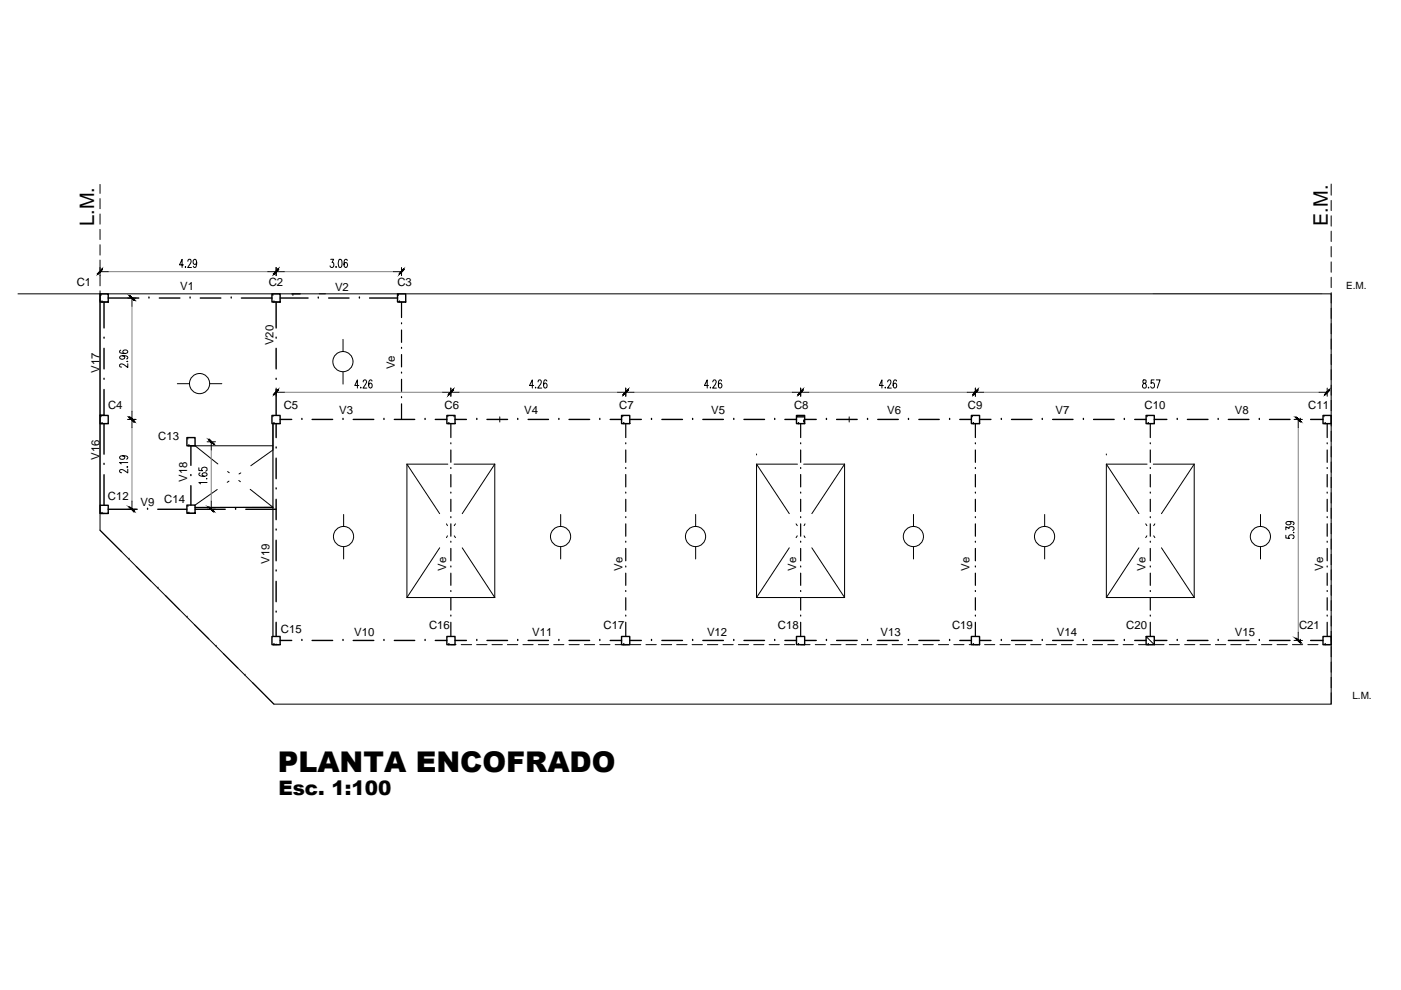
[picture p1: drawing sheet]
<svg xmlns="http://www.w3.org/2000/svg" width="297mm" height="210mm" viewBox="0 0 297 210" stroke-linecap="round" stroke-linejoin="round" font-family="sans-serif">
<!-- layer: 0 -->
<g fill="none" stroke="#000" stroke-width=".21">
<path d="M21.2 39.1v1.9M282.2 39v2.4M21.2 42.1v2.2M21.2 45.4v2.1M21.2 48.6v2.2M21.2 51.9v2.2M21.2 55.1v5.5M21.2 57.6h1.7M56.8 57.6h3.5M58.5 56.7v1.7M83.4 57.6h1.7M85.1 56.7v1.7"/>
<path d="M282.2 42.5v2.1M282.2 45.7v2.2M282.2 49v2.2M282.2 52.3v2.2M282.2 55.5v2.2M282.2 58.8v2.2M3.8 62.3h17.4M21.2 62.3h261v87h-224.1l-36.9-36.9zM21.2 61.7v1.9M27.1 63.2h1.7M28 63.2v1.7M282.2 62v2.2"/>
<path d="M282.2 65.3v2.2M282.2 68.6v2.2M282.2 71.9v2.1M282.2 75.1v2.2M282.2 78.4v2.1M27.1 88.9h1.7M28 87.2v3.5M43.9 93.7h1.8M44.8 93.7v1.7M58.5 82.3v1.7M58.5 83.2h1.8M93.9 83.2h3.4"/>
<path d="M95.6 82.3v1.7M130.9 83.2h3.5M132.7 82.3v1.7M160.4 96.5h.1M168 83.2h3.5M169.1 88.4h1.3M169.8 82.3v1.7M205.1 83.2h3.4M206.8 82.3v1.7M234.6 96.5h.1M274.4 88.9h1.7M275.3 88.9v1.8"/>
<path d="M279.7 83.2h1.7M281.4 82.3v1.7M282.2 81.6v2.2M282.2 84.9v2.2M282.2 88.2v2.1M282.2 91.4v2.2M282.2 94.7v2.2M282.2 97.9v2.2M21.2 112.4l4.6 4.6M22.1 108.8v.1M27.1 108h1.7M27.3 118.6h.1"/>
<path d="M28 106.2v1.8M43.9 108h1.8M44.8 106.2v1.8M282.2 101.2v2.2M282.2 104.5v2.2M282.2 107.7v2.2M282.2 111v2.2M282.2 114.3v2.1M282.2 117.5v2.2M28.9 120.1l3.1 3.1M33.5 124.7h.1M35.1 126.2l3 3.1"/>
<path d="M39.7 130.8h.1M41.2 132.4l3.1 3.1M45.8 137h.1M47.3 138.5l3.1 3.1M58.5 136.6v.1M95 126.7h1.3M95 136.7h1.7M97.8 136.7h2.2M101 136.7h2.3M104.3 136.7h2.2M107.6 136.7h2.2M110.9 136.7h2.1"/>
<path d="M114.1 136.7h2.2M117.4 136.7h2.1M120.7 136.7h2.1M123.9 136.7h2.2M127.2 136.7h2.1M130.4 136.7h2.2M133.7 136.7h2.1M136.9 136.7h2.2M140.2 136.7h2.2M143.5 136.7h2.2M146.7 136.7h2.2M150 136.7h2.2"/>
<path d="M153.3 136.7h2.1M156.5 136.7h2.2M159.8 136.7h2.2M163.1 136.7h2.1M166.3 136.7h2.2M169.1 126.7h1.3M169.6 136.7h2.1M172.8 136.7h2.2M176.1 136.7h2.2M179.4 136.7h2.2M182.6 136.7h2.2M185.9 136.7h2.2"/>
<path d="M189.1 136.7h2.2M192.4 136.7h2.2M195.7 136.7h2.2M199 136.7h2.1M202.2 136.7h2.2M205.5 136.7h2.1M208.7 136.7h2.2M212 136.7h2.2M215.3 136.7h2.2M218.5 136.7h2.2M221.8 136.7h2.2M225 136.7h2.2"/>
<path d="M228.3 136.7h2.2M231.6 136.7h2.2M234.9 136.7h2.1M238.1 136.7h2.2M241.4 136.7h2.1M243.2 126.7h1.3M244.6 136.7h2.2M247.9 136.7h2.2M251.2 136.7h2.1M254.4 136.7h2.2M257.7 136.7h2.2M260.9 136.7h2.2"/>
<path d="M264.2 136.7h2.2M267.5 136.7h2.2M270.8 136.7h2.1M274 136.7h2.2M274.4 135.8h1.7M275.3 134.1v1.7M277.3 136.7h2.1M280.5 136.7h1.7M282.2 120.8v2.2M282.2 124.1v2.1M282.2 127.3v2.2M282.2 130.6v2.1"/>
<path d="M282.2 133.8v2.2M282.2 137.1v2.2M51.9 143.2h.1M53.5 144.7l4.6 4.6M282.2 140.4v2.1M282.2 143.6v2.2M282.2 146.9v2.4"/>
</g>
<!-- layer: VISTA-08 -->
<path d="M244.5 62.3h35.8" fill="none" stroke="#989898" stroke-width=".21"/>
<!-- layer: A-Muro -->
<path d="M57.9 89.8v45.1M170.4 89.1v.4M21.4 108.9h.7M57.9 107.6h-16.5M57.9 136.7h.6" fill="none" stroke="#000" stroke-width=".25"/>
<!-- layer: 050-MUROS -->
<g fill="none" stroke="#000" stroke-width=".21">
<path d="M21.4 62.6h.1M21.4 64h1.3M57.9 62.6h.1M57.9 64h1.3M62.1 62.6h.1M67.7 62.3h1.3M72.7 72v2.5M72.7 78.9v2.5M84.5 62.6h.1M84.5 64h1.3M21.4 88.4h.1M21.4 89.8h1.3"/>
<path d="M22.1 88h-.9v20.9M37.6 81.4h2.6M39.8 93.1h.1M39.8 94.5h18.1M41.4 94.5l4.8 3.9M44.5 81.4h2.5M48.3 100l.3 .2M57.9 88.4h.1M59.2 89.8h-1.3v5.6l-4.7 3.3M95 88.4h.1M95 89.8h1.3M96.3 88.4h.1"/>
<path d="M106 88.4v1.1M132 88.4h.1M132 89.8h1.3M169.1 88.4h.1M169.1 89.8h1.3M180 88.4v1.1M206.2 88.4h.1M206.2 89.8h1.3M243.2 88.4h.1M243.2 89.8h1.3M280.7 88.4h.1M280.7 89.8h1.3"/>
<path d="M21.4 108.9h1.3M39.8 107.4h.1M39.8 108.8h1.3M41.4 107.6h16.5M46.1 103.8l-4.7 3.3M48.6 102l-.4 .3M50.6 101.9l.4 .2M51.1 100.3l-.4 .2M53 103.7l4.9 3.9M72.9 109.1v2.5M72.9 115.9v2.6M93.2 108.9l-6.9-10.5v28.3l6.9-10.6"/>
<path d="M94.7 111.1l.2 .3M94.9 113.6l-.2 .4M96.3 113.6l.3 .4M96.6 111.1l-.3 .3M98 108.9l6.9-10.5v28.3l-6.9-10.6M118.9 109.1v2.5M118.9 115.9v2.6M147.5 109.1v2.5M147.5 115.9v2.6M167.3 108.9l-6.9-10.5v28.3l6.9-10.6M168.8 111.1l.2 .3M169 113.6l-.2 .4"/>
<path d="M170.5 113.6l.2 .4M170.7 111.1l-.2 .3M172.1 108.9l7-10.5v28.3l-7-10.6M193.7 109.1v2.5M193.7 115.9v2.6M221.5 109.1v2.5M221.5 115.9v2.6M241.5 108.9l-6.9-10.5v28.3l6.9-10.6M242.9 111.1l.3 .3M243.2 113.6l-.3 .4M244.6 113.6l.3 .4M244.9 111.1l-.3 .3"/>
<path d="M246.3 108.9l6.9-10.5v28.3l-6.9-10.6M267.3 109.1v2.5M267.3 115.9v2.6M57.9 136.7h1.3M132 136.7h1.3M243 134.9l1.7 1.8M243.2 136.7h1.3"/>
<circle cx="72.7" cy="76.7" r="2.14"/>
<circle cx="42.3" cy="81.3" r="2.14"/>
<circle cx="72.8" cy="113.8" r="2.14"/>
<circle cx="118.9" cy="113.8" r="2.14"/>
<circle cx="147.5" cy="113.8" r="2.14"/>
<circle cx="193.7" cy="113.8" r="2.14"/>
<circle cx="221.5" cy="113.8" r="2.14"/>
<circle cx="267.2" cy="113.8" r="2.14"/>
</g>
<!-- layer: A-Muro -->
<path d="M22.1 108.9h.6M58.5 136.7h.7M95.6 136.7h.7M132.7 136.7h.6M169.8 136.7h.6M206.8 136.7h.7" fill="none" stroke="#000" stroke-width=".21"/>
<!-- layer: ESTRUCTURA -->
<g fill="none" stroke="#000" stroke-width=".3">
<path d="M21.2 62.3h1.7v1.7h-1.7zM21.6 64h.1M57.7 62.3h1.7v1.7h-1.7zM58.1 64h.1M61.9 62.3h1.7M84.3 62.3h1.7v1.7h-1.7zM84.7 64h.1M21.2 88.1h1.7v1.7h-1.7zM21.6 89.8h.1M39.6 92.8h1.8v1.7h-1.8zM40 94.5h.1M57.7 88.1h1.7v1.7h-1.7z"/>
<path d="M58.1 89.8h.1M94.7 88.1h1.8v1.7h-1.8zM95.2 89.8h.1M131.8 88.1h1.7v1.7h-1.7zM132.2 89.8h.1M168.9 88.1h1.7v1.7h-1.7zM169.3 89.8h.1M206 88.1h1.7v1.7h-1.7zM206.4 89.8h.1M243 88.1h1.7v1.7h-1.7zM243.5 89.8h.1M280.5 88.1h1.7v1.7h-1.7z"/>
<path d="M281 89.8h.1M21.2 107.1h1.7v1.8h-1.7zM21.6 108.9h.1M39.6 107.1h1.8v1.7h-1.8zM40 108.8h.1M57.7 134.9h1.7v1.8h-1.7zM58.1 136.7h.1M94.7 134.9h1.8v1.8h-1.8zM95.2 136.7h.1M131.8 134.9h1.7v1.8h-1.7zM132.2 136.7h.1M168.9 134.9h1.7v1.8h-1.7z"/>
<path d="M169.3 136.7h.1M206 134.9h1.7v1.8h-1.7zM206.4 136.7h.1M243 134.9h1.7v1.8h-1.7zM243.5 136.7h.1M280.5 134.9h1.7v1.8h-1.7zM281 136.7h.1"/>
</g>
<!-- layer: 00-VENTANAS MARCOS -->
<g fill="none" stroke="#000" stroke-width=".21">
<path d="M21.2 63.6v24.4M86.3 98.4h8.7M96.3 98.4h8.6M160.4 98.4h8.7M170.4 98.4h8.7M234.6 98.4h8.6M244.5 98.4h8.7M86.3 126.7h8.7M96.3 126.7h8.6M160.4 126.7h8.7M170.4 126.7h8.7M234.6 126.7h8.6"/>
<path d="M244.5 126.7h8.7"/>
</g>
<!-- layer: 050-MUROS -->
<g fill="none" stroke="#000" stroke-width=".3">
<path d="M22.1 71.7h.1M22.1 64v5.5M22.1 73.9v4.3M22.9 63.2h6.5M31.6 63.2h.1M33.8 63.2h4.3M40.3 63.2h.1M42.5 63.2h4.3M49 63.2h.1M51.2 63.2h6.5M58.5 71.7h.1M58.5 64v5.5"/>
<path d="M58.5 73.9v4.3M59.4 63.2h5.9M67.5 63.2h.1M69.7 63.2h4.3M76.2 63.2h.1M78.4 63.2h5.9M22.1 80.4h.1M22.1 98.5h.1M22.1 82.6v5.5M22.1 89.8v6.5M40.5 94.5v4.2M58.5 95h.1"/>
<path d="M58.5 80.4h.1M58.5 82.6v5.5M58.5 89.8v3M58.5 97.1v4.4M59.4 88.9h2.4M64 88.9h.1M66.2 88.9h4.3M72.7 88.9h.1M74.9 88.9h4.3M81.4 88.9h.1M83.6 88.9h4.3M90.1 88.9h.1"/>
<path d="M92.3 88.9h2.4M96.5 88.9h2.4M101.1 88.9h.1M103.3 88.9h4.3M109.8 88.9h.1M112 88.9h4.3M118.5 88.9h.1M120.7 88.9h4.3M127.2 88.9h.1M129.4 88.9h2.4M133.5 88.9h2.5M138.1 88.9h.1"/>
<path d="M140.3 88.9h4.4M146.9 88.9h.1M149 88.9h4.4M155.6 88.9h.1M157.7 88.9h4.4M164.3 88.9h.1M166.4 88.9h2.5M170.6 88.9h2.5M175.2 88.9h.1M177.4 88.9h4.3M183.9 88.9h.1M186.1 88.9h4.4"/>
<path d="M192.6 88.9h.1M194.8 88.9h4.3M201.3 88.9h.1M203.5 88.9h2.5M207.7 88.9h2.4M212.3 88.9h.1M214.5 88.9h4.3M221 88.9h.1M223.2 88.9h4.3M229.7 88.9h.1M231.9 88.9h4.3M238.4 88.9h.1"/>
<path d="M240.6 88.9h2.4M244.7 88.9h2.7M249.6 88.9h.1M251.8 88.9h4.3M258.3 88.9h.1M260.4 88.9h4.4M267 88.9h.1M269.2 88.9h4.3M275.7 88.9h.1M277.9 88.9h2.6M22.1 100.7v6.4M22.9 108h6.2"/>
<path d="M31.3 108h.1M33.4 108h6.2M40.5 100.8h.1M40.5 103v4.1M41.4 108h6.4M50 108h.1M52.1 108h6.4M58.5 112.4h.1M58.5 103.7h.1M58.5 105.9v4.3M58.5 114.5v4.4M58.5 129.8h.1"/>
<path d="M58.5 121.1h.1M58.5 123.3v4.3M58.5 131.9v3M59.4 135.8h2.4M64 135.8h.1M66.2 135.8h4.3M72.7 135.8h.1M74.9 135.8h4.3M81.4 135.8h.1M83.6 135.8h4.3M90.1 135.8h.1M92.3 135.8h2.4"/>
<path d="M96.5 135.8h2.4M101.1 135.8h.1M103.3 135.8h4.3M109.8 135.8h.1M112 135.8h4.3M118.5 135.8h.1M120.7 135.8h4.3M127.2 135.8h.1M129.4 135.8h2.4M133.5 135.8h2.5M138.1 135.8h.1M140.3 135.8h4.4"/>
<path d="M146.9 135.8h.1M149 135.8h4.4M155.6 135.8h.1M157.7 135.8h4.4M164.3 135.8h.1M166.4 135.8h2.5M170.6 135.8h2.5M175.2 135.8h.1M177.4 135.8h4.3M183.9 135.8h.1M186.1 135.8h4.4M192.6 135.8h.1"/>
<path d="M194.8 135.8h4.3M201.3 135.8h.1M203.5 135.8h2.5M207.7 135.8h2.4M212.3 135.8h.1M214.5 135.8h4.3M221 135.8h.1M223.2 135.8h4.3M229.7 135.8h.1M231.9 135.8h4.3M238.4 135.8h.1M240.6 135.8h2.4"/>
<path d="M244.7 135.8h2.7M249.6 135.8h.1M251.8 135.8h4.3M258.3 135.8h.1M260.4 135.8h4.4M267 135.8h.1M269.2 135.8h4.3M275.7 135.8h.1M277.9 135.8h2.6"/>
</g>
<g fill="none" stroke="#000" stroke-width=".25">
<path d="M85.1 68.7h.1M85.1 73.9h.1M85.1 79.1h.1M85.1 64v3.3M85.1 70v2.6M85.1 75.2v2.6M85.1 84.3h.1M85.1 80.4v2.6M85.1 85.6v3.3M95.6 94.1h.1M95.6 99.3h.1M95.6 89.8v3"/>
<path d="M95.6 95.4v2.6M132.7 94.1h.1M132.7 99.3h.1M132.7 89.8v3M132.7 95.4v2.6M169.8 94.1h.1M169.8 99.3h.1M169.8 89.8v3M169.8 95.4v2.6M206.8 94.1h.1M206.8 99.3h.1M206.8 89.8v3"/>
<path d="M206.8 95.4v2.6M243.9 94.1h.1M243.9 99.3h.1M243.9 89.8v3M243.9 95.4v2.6M281.4 94.1h.1M281.4 99.3h.1M281.4 89.8v3M281.4 95.4v2.6M95.6 104.5h.1M95.6 109.8h.1M95.6 115h.1"/>
<path d="M95.6 100.6v2.6M95.6 105.9v2.5M95.6 111.1v2.6M95.6 116.3v2.6M132.7 104.5h.1M132.7 109.8h.1M132.7 115h.1M132.7 100.6v2.6M132.7 105.9v2.5M132.7 111.1v2.6M132.7 116.3v2.6M169.8 104.5h.1"/>
<path d="M169.8 109.8h.1M169.8 115h.1M169.8 100.6v2.6M169.8 105.9v2.5M169.8 111.1v2.6M169.8 116.3v2.6M206.8 104.5h.1M206.8 109.8h.1M206.8 115h.1M206.8 100.6v2.6M206.8 105.9v2.5M206.8 111.1v2.6"/>
<path d="M206.8 116.3v2.6M243.9 104.5h.1M243.9 109.8h.1M243.9 115h.1M243.9 100.6v2.6M243.9 105.9v2.5M243.9 111.1v2.6M243.9 116.3v2.6M281.4 104.5h.1M281.4 109.8h.1M281.4 115h.1M281.4 100.6v2.6"/>
<path d="M281.4 105.9v2.5M281.4 111.1v2.6M281.4 116.3v2.6M95.6 120.2h.1M95.6 125.4h.1M95.6 130.6h.1M95.6 121.5v2.6M95.6 126.7v2.7M95.6 131.9v3M132.7 120.2h.1M132.7 125.4h.1M132.7 130.6h.1"/>
<path d="M132.7 121.5v2.6M132.7 126.7v2.7M132.7 131.9v3M169.8 120.2h.1M169.8 125.4h.1M169.8 130.6h.1M169.8 121.5v2.6M169.8 126.7v2.7M169.8 131.9v3M206.8 120.2h.1M206.8 125.4h.1M206.8 130.6h.1"/>
<path d="M206.8 121.5v2.6M206.8 126.7v2.7M206.8 131.9v3M243.9 120.2h.1M243.9 125.4h.1M243.9 130.6h.1M243.9 121.5v2.6M243.9 126.7v2.7M243.9 131.9v3M281.4 120.2h.1M281.4 125.4h.1M281.4 130.6h.1"/>
<path d="M281.4 121.5v2.6M281.4 126.7v2.7M281.4 131.9v3"/>
</g>
<!-- layer: COTA -->
<path d="M22.9 57.6h33.9M60.3 57.6h23.1M28 64.9v22.3M28 90.7v15.5M44.8 95.4v10.8M60.3 83.2h33.6M97.3 83.2h33.6M134.4 83.2h33.6M171.5 83.2h33.6M208.5 83.2h71.2M275.3 90.7v43.4" fill="none" stroke="#808080" stroke-width=".21"/>
<!-- layer: 0 -->
<g fill="#000" stroke="#000" stroke-width=".21">
<path d="M20.7 58.1l.5-.5zM21.2 57.6h.1l-.6 .5zM21.4 57.3l-.2 .3h.1zM21.4 57.3l.1 .1-.2 .2zM21.6 57.1l-.2 .2 .1 .1zM21.6 57.1h.1l-.2 .3z"/>
<path d="M20.9 57.8l-.2 .3 .3-.2zM20.7 58.1l.2-.3z"/>
<path d="M58 58.1l.5-.5zM58.5 57.6h.1l-.5 .5zM58.7 57.3l-.2 .3h.1zM58.7 57.3l.1 .1-.2 .2zM58.7 57.3l.1 .1 .2-.3zM59 57.1h.1l-.3 .3z"/>
<path d="M58.3 57.8l-.2 .3 .2-.2zM58 58.1l.3-.3z"/>
<path d="M58.7 57.3l.1 .1 .2-.3zM59 57.1h.1l-.3 .3z"/>
<path d="M59 57.1l-.4 .5 .5-.5zM59 57.1l-.4 .5h-.1zM58.5 57.6l-.2 .3 .3-.3zM58.5 57.6l-.2 .3v-.1zM58.3 57.8l-.2 .3 .2-.2zM58 58.1l.3-.3z"/>
<path d="M85.3 57.3l.1 .1 .2-.3zM85.6 57.1h.1l-.3 .3z"/>
<path d="M85.6 57.1l-.4 .5 .5-.5zM85.6 57.1l-.4 .5h-.1zM85.1 57.6l-.2 .3 .3-.3zM85.1 57.6l-.2 .3zM84.9 57.8l-.2 .3zM84.9 57.8l-.3 .3z"/>
<path d="M27.4 62.7l.6 .4-.5-.5zM27.4 62.7l.6 .4zM27.9 63.2l.4 .2zM27.9 63.2l.4 .2h-.1zM28.3 63.4h-.1l.3 .2zM28.2 63.4l.3 .2-.1 .1z"/>
<path d="M27.4 62.7l.3 .3 .1-.1zM27.4 62.7l.1-.1 .3 .3z"/>
<path d="M27.4 88.5l.6 .4-.5-.5zM27.4 88.5l.6 .4-.1 .1zM28 88.9l-.1 .1 .4 .1zM27.9 89l.4 .1-.1 .1zM28.3 89.1l-.1 .1 .3 .2zM28.2 89.2l.3 .2-.1 .1z"/>
<path d="M27.4 88.5l.3 .2 .1-.1zM27.4 88.5l.1-.1 .3 .2z"/>
<path d="M28.3 89.1l-.1 .1 .3 .2zM28.2 89.2l.3 .2-.1 .1z"/>
<path d="M27.9 89l.5 .5 .1-.1zM28 88.9l.5 .5-.6-.4zM27.7 88.7l.2 .3 .1-.1zM27.8 88.6l.2 .3-.3-.2zM27.4 88.5l.3 .2 .1-.1zM27.4 88.5l.1-.1 .3 .2z"/>
<path d="M44.2 93.2l.6 .4-.5-.5zM44.2 93.2l.6 .4-.1 .1zM44.8 93.6l-.1 .1 .4 .2zM44.7 93.7l.4 .2-.1 .1zM45 94l.3 .1-.2-.2zM45 94l.3 .1z"/>
<path d="M44.2 93.2l.3 .3 .1-.1zM44.2 93.2l.1-.1 .3 .3z"/>
<path d="M58.5 83.1l-.5 .5zM58.5 83.1l.1 .1-.5 .5zM58.7 82.9l-.2 .2 .1 .1zM58.7 82.9l.1 .1-.2 .2zM59 82.6l-.3 .3 .1 .1zM59 82.6l.1 .1-.3 .3z"/>
<path d="M58.3 83.4l-.2 .3 .2-.2zM58.3 83.4l-.3 .2z"/>
<path d="M95.5 83.1l-.4 .5zM95.5 83.1l.1 .1-.4 .5zM95.8 82.9l-.3 .2 .1 .1zM95.8 82.9l.1 .1-.3 .2zM95.8 82.9l.1 .1 .2-.4zM96.1 82.6v.1l-.2 .3z"/>
<path d="M95.3 83.4l-.1 .3zM95.3 83.4l-.2 .2z"/>
<path d="M95.8 82.9l.1 .1 .2-.4zM96.1 82.6v.1l-.2 .3z"/>
<path d="M96.1 82.6l-.5 .6 .5-.5zM96.1 82.6l-.5 .6-.1-.1zM95.5 83.1l-.1 .4 .2-.3zM95.5 83.1l-.1 .4zM95.3 83.4l-.1 .3zM95.3 83.4l-.2 .2z"/>
<path d="M132.1 83.6l.5-.5zM132.6 83.1l.1 .1-.5 .5zM132.6 83.1l.1 .1 .2-.3zM132.9 82.9l.1 .1-.3 .2zM132.9 82.9l.1 .1 .1-.4zM133.1 82.6l.1 .1-.2 .3z"/>
<path d="M132.4 83.4l-.2 .3 .3-.2zM132.4 83.4l-.3 .2z"/>
<path d="M132.9 82.9l.1 .1 .1-.4zM133.1 82.6l.1 .1-.2 .3z"/>
<path d="M133.1 82.6l-.4 .6 .5-.5zM133.1 82.6l-.4 .6-.1-.1zM132.6 83.1l-.1 .4 .2-.3zM132.6 83.1l-.1 .4-.1-.1zM132.4 83.4l-.2 .3 .3-.2zM132.4 83.4l-.3 .2z"/>
<path d="M169.7 83.1l-.5 .5zM169.7 83.1l.1 .1-.5 .5zM169.9 82.9l-.2 .2 .1 .1zM169.9 82.9l.1 .1-.2 .2zM169.9 82.9l.1 .1 .2-.4zM170.2 82.6l.1 .1-.3 .3z"/>
<path d="M169.5 83.4l-.2 .3 .2-.2zM169.5 83.4l-.3 .2z"/>
<path d="M169.9 82.9l.1 .1 .2-.4zM170.2 82.6l.1 .1-.3 .3z"/>
<path d="M170.2 82.6l-.4 .6 .5-.5zM170.2 82.6l-.4 .6-.1-.1zM169.7 83.1l-.2 .4 .3-.3zM169.7 83.1l-.2 .4v-.1zM169.5 83.4l-.2 .3 .2-.2zM169.5 83.4l-.3 .2z"/>
<path d="M206.8 83.1l-.5 .5zM206.8 83.1v.1l-.4 .5zM206.8 83.1v.1l.2-.3zM207 82.9l.1 .1-.3 .2zM207 82.9l.1 .1 .2-.4zM207.3 82.6v.1l-.2 .3z"/>
<path d="M206.5 83.4l-.1 .3 .2-.2zM206.5 83.4l-.2 .2z"/>
<path d="M207 82.9l.1 .1 .2-.4zM207.3 82.6v.1l-.2 .3z"/>
<path d="M207.3 82.6l-.5 .6 .5-.5zM207.3 82.6l-.5 .6v-.1zM206.8 83.1l-.2 .4 .2-.3zM206.5 83.4l.3-.3-.2 .4zM206.5 83.4l-.1 .3 .2-.2zM206.5 83.4l-.2 .2z"/>
<path d="M274.8 88.4l-.1 .1 .6 .4zM274.7 88.5l.6 .4-.1 .1zM275.3 88.9l-.1 .1 .3 .1zM275.2 89l.3 .1v.1zM275.5 89.2l.3 .2-.3-.3zM275.5 89.2l.3 .2-.1 .1z"/>
<path d="M274.7 88.5l.3 .2v-.1zM274.7 88.5l.1-.1 .2 .2z"/>
<path d="M281.9 82.6l-.3 .3 .1 .1zM281.9 82.6l-.2 .4z"/>
<path d="M281.9 82.6l-.5 .6zM281.9 82.6l-.5 .6-.1-.1zM281.3 83.1l-.1 .4 .2-.3zM281.3 83.1l-.1 .4-.1-.1zM281.1 83.4l-.2 .3 .3-.2zM281.1 83.4l-.3 .2z"/>
<path d="M28.3 108.2l-.1 .1 .3 .1zM28.2 108.3l.3 .1-.1 .1z"/>
<path d="M27.9 108l.5 .5 .1-.1zM27.9 108l.1-.1 .5 .5zM27.7 107.8l.2 .2 .1-.1zM27.7 107.8l.3 .1zM27.4 107.6l.4 .1zM27.4 107.6l.1-.1 .3 .2z"/>
<path d="M45 108.3l.3 .1-.2-.2zM45 108.3l.3 .1v.1z"/>
<path d="M44.7 108l.6 .5v-.1zM44.7 108l.1-.1 .5 .5zM44.5 107.8l.2 .2 .1-.1zM44.5 107.8l.3 .1zM44.2 107.6l.4 .1zM44.2 107.6l.1-.1 .3 .2z"/>
<path d="M275.5 136.1l.3 .2-.3-.3zM275.5 136.1l.3 .2h-.1z"/>
<path d="M275.2 135.8l.5 .5h.1zM275.3 135.7l.5 .6-.6-.5zM275 135.6l.2 .2 .1-.1zM275 135.6l.3 .1zM274.7 135.4l.3 .1zM274.7 135.4l.1-.1 .2 .2z"/>
</g>
<!-- layer: COTA -->
<g fill="none" stroke="#000" stroke-width=".21">
<path d="M38.9 56.2h-.8l.5-1.2v1.7M39.2 56.6h.2zM39.8 55.4l.2-.4 .4 .1 .1 .2a1.83 1.83 0 0 1-.7 1.4h.8M41.7 55.6l-.2 .4a.48 .48 0 0 1-.6-.5 .48 .48 0 0 1 .6-.4l.2 .5a.92 .92 0 0 1-.5 1.1l-.2-.2M70.1 55h.6l-.3 .7a.49 .49 0 0 1 .4 .6 .49 .49 0 0 1-.8 .2v-.1M71.2 56.5v.2zM71.9 55.1l.3-.1a1.27 1.27 0 0 1 0 1.7l-.3-.1-.2-.6zM73.6 55.2v-.1l-.3-.1a1.08 1.08 0 0 0 .1 1.7 .5 .5 0 0 0 .3-.6 .5 .5 0 0 0-.6-.4l-.2 .5M25.6 74.2a.33 .33 0 0 0-.2 .6l.7 .2a.83 .83 0 0 0 1-.4 .49 .49 0 0 0-.6-.4 .49 .49 0 0 0-.4 .6l.4 .2M26 75.4l.4 .2a.48 .48 0 0 1-.5 .6 .48 .48 0 0 1-.5-.6l.6-.2a.83 .83 0 0 1 1.1 .5l-.3 .2M27 76.6v.1zM27.1 77.1v.8a1.75 1.75 0 0 0-1.4-.7l-.3 .2v.2l.4 .2"/>
<path d="M26 96.6l.4 .2a.48 .48 0 0 1-.5 .6 .48 .48 0 0 1-.5-.6l.6-.2a.83 .83 0 0 1 1.1 .5l-.3 .3M26.9 99h.2zM27.1 99.5v.8a1.83 1.83 0 0 0-1.4-.7h-.3v.4l.4 .2M27.1 98.1h-1.7l.3 .3M42.2 99.2v.6h.6a.4 .4 0 0 1 .2-.7l.4-.1 .5 .2v.6l-.3 .1M76.1 81.7h-.9l.6-1.2v1.8M76.4 82.2h.1zM77 81a.39 .39 0 0 1 .5-.4 .39 .39 0 0 1 .1 .6l-.6 1.1h.8M78.9 80.8l-.3-.3a1.06 1.06 0 0 0 0 1.8 .5 .5 0 0 0 .3-.6 .5 .5 0 0 0-.5-.4l-.3 .4M113.2 81.7h-.9l.6-1.2v1.8M113.5 82.1v.2zM114.1 81v-.3a.39 .39 0 0 1 .6 0 .39 .39 0 0 1 0 .5l-.7 1.1h.9"/>
<path d="M116 80.8a.33 .33 0 0 0-.6-.2l-.2 .7a.74 .74 0 0 0 .4 1 .49 .49 0 0 0 .4-.6 .49 .49 0 0 0-.6-.4l-.2 .4M150.2 81.7h-.8l.5-1.2v1.8M150.6 82.1v.2zM151.1 81a.39 .39 0 0 1 .6-.4 .39 .39 0 0 1 .1 .6l-.7 1.1h.8M153 80.8v-.2l-.3-.1a1.46 1.46 0 0 0-.2 1.7l.2 .1a.49 .49 0 0 0 .4-.6 .49 .49 0 0 0-.6-.4l-.2 .4M187.3 81.7h-.9l.6-1.2v1.8M187.6 82.2h.1zM188.2 81v-.1a.39 .39 0 0 1 .6-.3 .39 .39 0 0 1 0 .6l-.6 1.1h.8M190.1 80.8l-.3-.3a1.06 1.06 0 0 0 0 1.8 .5 .5 0 0 0 .3-.6 .5 .5 0 0 0-.5-.4l-.2 .4M242.4 80.6v.5a.64 .64 0 0 1 .6 .5 .64 .64 0 0 1-.2 .7 .54 .54 0 0 1-.6-.6 .54 .54 0 0 1 .6-.5l.2-.2v-.4zM243.5 82.1v.2zM244.7 80.5h-.6v.7a.4 .4 0 0 1 .6 .2l.1 .2a.46 .46 0 0 1-.2 .6 .46 .46 0 0 1-.5 0l-.1-.2"/>
<path d="M245.2 80.5h.8l-.6 1.8M42.4 100.3l-.2 .2a1.09 1.09 0 0 0 1.7 .1 .49 .49 0 0 0-.6-.4 .49 .49 0 0 0-.4 .6l.4 .2M43.8 101.5h.1zM43.9 102.3h-1.7l.3 .3M272.6 113.5v.6l.8 .1-.1-.1a.4 .4 0 0 1 .2-.7 .53 .53 0 0 1 .7 0 .53 .53 0 0 1 0 .8h-.1M272.6 112.3v-.6l.7 .3a.49 .49 0 0 1 .7-.4 .49 .49 0 0 1 .1 .9M273.2 110.6l.4 .1a.52 .52 0 0 1-.4 .7 .52 .52 0 0 1-.6-.5 1.15 1.15 0 0 1 1.8 0l-.2 .3M274.3 112.8v.2z"/>
</g>
<text font-size="6.1" x="58.9" y="163.7">PLANTA ENCOFRADO</text>
<g font-size="4.2">
<text x="20" y="47.9" transform="rotate(-90 20 47.9)">L.M.</text>
<text x="281.6" y="47.9" transform="rotate(-90 281.6 47.9)">E.M.</text>
<text x="59" y="168.6">Esc. 1:100</text>
</g>
<g font-size="2.4">
<text x="16.3" y="60.6">C1</text>
<text x="38.2" y="61.5">V1</text>
<text x="57" y="60.6">C2</text>
<text x="71" y="61.6">V2</text>
<text x="84.2" y="60.6">C3</text>
<text x="58" y="73.2" transform="rotate(-90 58 73.2)">V20</text>
<text x="21.1" y="79" transform="rotate(-90 21.1 79)">V17</text>
<text x="83.7" y="78.3" transform="rotate(-90 83.7 78.3)">Ve</text>
<text x="22.9" y="86.6">C4</text>
<text x="60.2" y="86.6">C5</text>
<text x="71.9" y="87.7">V3</text>
<text x="94.2" y="86.6">C6</text>
<text x="111.2" y="87.7">V4</text>
<text x="131.3" y="86.6">C7</text>
<text x="150.8" y="87.7">V5</text>
<text x="168.4" y="86.6">C8</text>
<text x="188.1" y="87.7">V6</text>
<text x="205.2" y="86.6">C9</text>
<text x="223.8" y="87.7">V7</text>
<text x="242.7" y="86.6">C10</text>
<text x="261.8" y="87.7">V8</text>
<text x="277.4" y="86.6">C11</text>
<text x="33.5" y="93.3">C13</text>
<text x="21.1" y="97.5" transform="rotate(-90 21.1 97.5)">V16</text>
<text x="22.9" y="106.1">C12</text>
<text x="29.8" y="107.2">V9</text>
<text x="34.8" y="106.7">C14</text>
<text x="39.7" y="102.1" transform="rotate(-90 39.7 102.1)">V18</text>
<text x="57.1" y="119.6" transform="rotate(-90 57.1 119.6)">V19</text>
<text x="94.6" y="121" transform="rotate(-90 94.6 121)">Ve</text>
<text x="132" y="121" transform="rotate(-90 132 121)">Ve</text>
<text x="168.8" y="121" transform="rotate(-90 168.8 121)">Ve</text>
<text x="205.5" y="121" transform="rotate(-90 205.5 121)">Ve</text>
<text x="242.9" y="121" transform="rotate(-90 242.9 121)">Ve</text>
<text x="280.5" y="121" transform="rotate(-90 280.5 121)">Ve</text>
<text x="59.6" y="134.3">C15</text>
<text x="75.1" y="134.9">V10</text>
<text x="91" y="133.3">C16</text>
<text x="112.8" y="134.9">V11</text>
<text x="128" y="133.3">C17</text>
<text x="149.9" y="134.9">V12</text>
<text x="164.9" y="133.3">C18</text>
<text x="186.7" y="134.9">V13</text>
<text x="201.8" y="133.3">C19</text>
<text x="224.1" y="134.9">V14</text>
<text x="238.8" y="133.3">C20</text>
<text x="261.8" y="134.9">V15</text>
<text x="275.4" y="133.3">C21</text>
</g>
<g font-size="2.1">
<text x="285.4" y="61.2">E.M.</text>
<text x="286.7" y="148.2">L.M.</text>
</g>
</svg>
